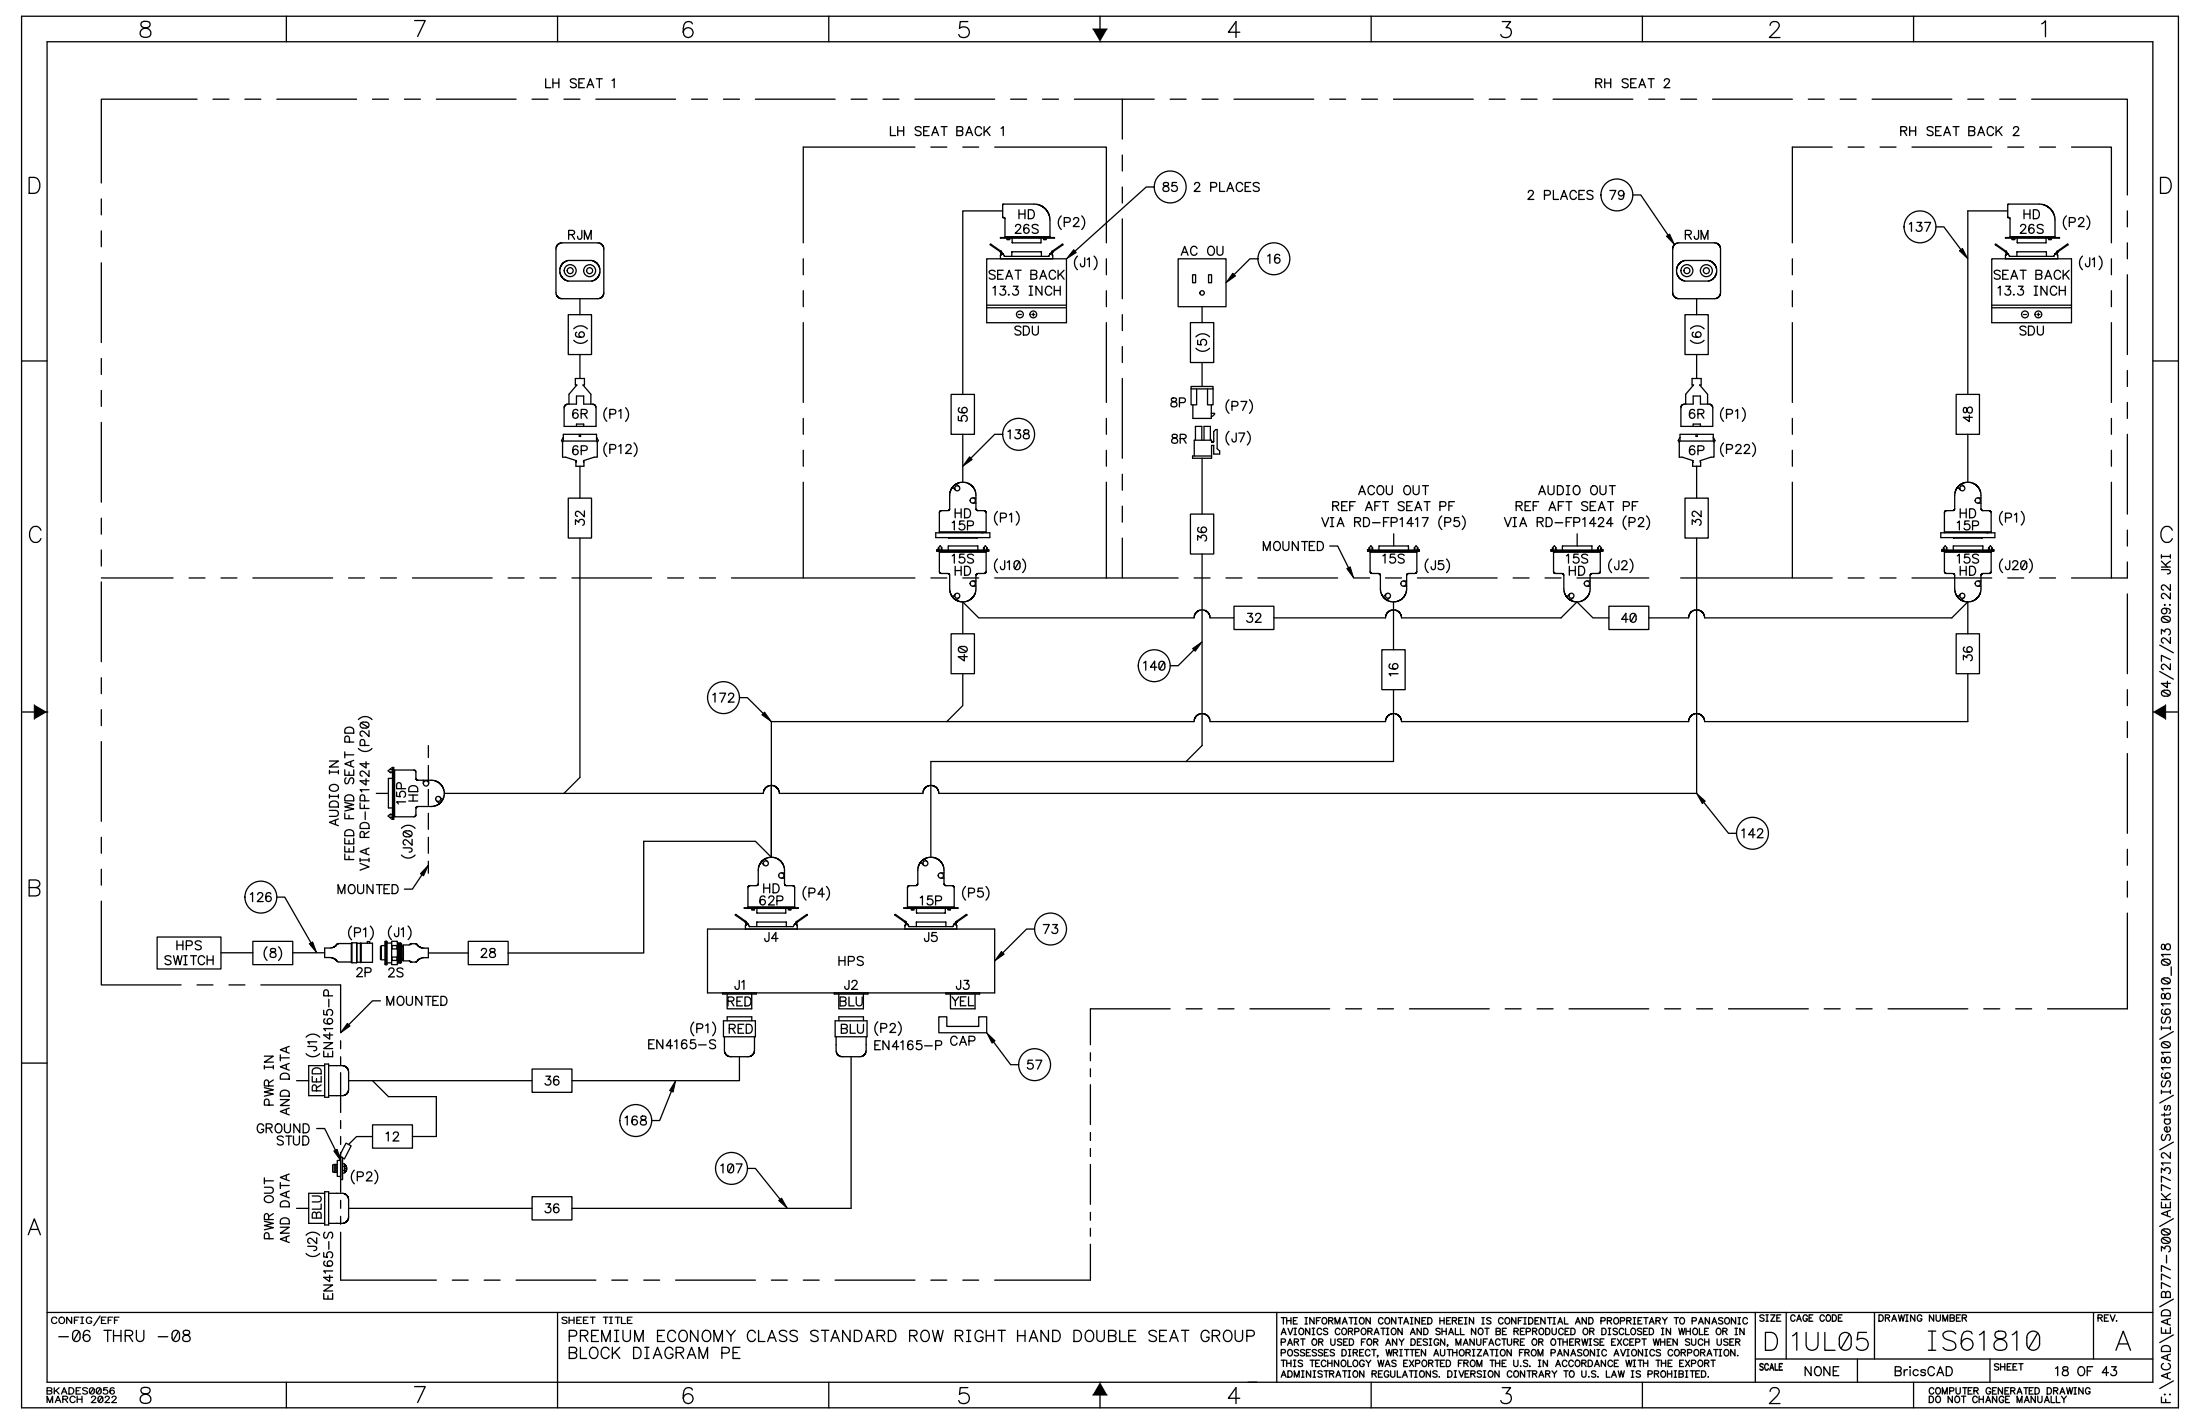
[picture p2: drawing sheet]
<svg xmlns="http://www.w3.org/2000/svg" width="432mm" height="279mm" viewBox="0 0 432 279" stroke-linecap="round" stroke-linejoin="round" font-family="sans-serif">
<g fill="none" stroke="#000" stroke-width=".25">
<path d="M38.7 19.5h-18.8v16.4M41.8 19.5h3.1M48.1 19.5h3.1M54.3 19.5h15.7M73.1 19.5h3.1M79.4 19.5h3.1M85.6 19.5h15.7M104.4 19.5h3.2M110.7 19.5h3.1M116.9 19.5h15.7M135.7 19.5h3.2M142 19.5h3.1"/>
<path d="M148.3 19.5h15.6M167 19.5h3.2M173.3 19.5h3.1M179.6 19.5h15.6M198.4 19.5h3.1M204.6 19.5h3.2M210.9 19.5h15.6M220.3 19.5v7.8M229.7 19.5h3.1M235.9 19.5h3.2M242.2 19.5h15.7M261 19.5h3.1"/>
<path d="M267.3 19.5h3.1M273.5 19.5h15.7M292.3 19.5h3.1M298.6 19.5h3.1M304.8 19.5h15.7M323.6 19.5h3.1M329.9 19.5h3.1M336.1 19.5h15.7M354.9 19.5h3.1M361.2 19.5h3.1M367.4 19.5h15.7M386.2 19.5h3.2"/>
<path d="M392.5 19.5h3.1M398.8 19.5h18.7v18.8M19.9 39v3.2M179.6 28.9h-21.9v18.7M182.7 28.9h3.1M189 28.9h3.1M195.2 28.9h21.9v18.7M220.3 30.4v3.2M220.3 36.7v3.1M359.6 28.9h-7.8v18.7M362.7 28.9h3.2M369 28.9h3.1"/>
<path d="M375.3 28.9h15.6M394.1 28.9h3.1M400.3 28.9h3.1M406.6 28.9h7.8v18.7M19.9 45.3v3.1M19.9 51.6v15.6M157.7 50.8v3.1M157.7 57v3.2M217.1 50.8v3.1M217.1 57v3.2M220.3 42.9v15.7M351.8 50.8v3.1"/>
<path d="M351.8 57v3.2M414.4 50.8v3.1M414.4 57v3.2M417.5 41.4v3.1M417.5 47.6v3.2M417.5 53.9v15.7M19.9 70.3v3.2M19.9 76.6v3.1M157.7 63.3v15.7M217.1 63.3v15.7M220.3 61.7v3.2M220.3 68v3.1"/>
<path d="M220.3 74.3v15.6M351.8 63.3v15.7M414.4 63.3v15.7M417.5 72.7v3.1M417.5 79v3.1M19.9 82.9v15.6M157.7 94.6v18.8h21.9M157.7 82.1v3.1M157.7 88.3v3.2M217.1 82.1v3.1M217.1 88.3v3.2M217.1 94.6v18.8"/>
<path d="M220.3 93v3.2M220.3 99.3v3.1M351.8 94.6v18.8h7.8M351.8 82.1v3.1M351.8 88.3v3.2M414.4 82.1v3.1M414.4 88.3v3.2M414.4 94.6v18.8M417.5 85.2v15.7M19.9 113.4h14.1M19.9 101.7v3.1M19.9 107.9v3.2"/>
<path d="M19.9 114.2v15.6M37.1 113.4h3.1M43.4 113.4h3.1M49.6 113.4h15.7M68.4 113.4h3.1M74.7 113.4h3.1M80.9 113.4h15.7M99.7 113.4h3.2M106 113.4h3.1M112.3 113.4h15.6M131 113.4h3.2M137.3 113.4h3.1"/>
<path d="M143.6 113.4h14.1M182.7 113.4h3.1M189 113.4h3.1M195.2 113.4h36M220.3 105.6v7.8M234.4 113.4h3.1M240.6 113.4h3.2M246.9 113.4h15.7M265.7 113.4h3.1M271.9 113.4h3.2M278.2 113.4h15.7M297 113.4h3.1"/>
<path d="M303.3 113.4h3.1M309.5 113.4h14.1M329.9 113.4h21.9M362.7 113.4h3.2M369 113.4h3.1M375.3 113.4h15.6M394.1 113.4h3.1M400.3 113.4h3.1M417.5 110.3v3.1h-10.9M417.5 104v3.1M417.5 116.5v15.7M19.9 133v3.1"/>
<path d="M19.9 139.2v3.2M417.5 135.3v3.2M19.9 145.5v15.7M84.1 146.3v2.3M84.1 150.2v3.1M84.1 154.9v3.1M84.1 159.6v3.1M417.5 141.6v3.1M417.5 147.8v15.7M19.9 176.8v16.5h15.6M19.9 164.3v3.1M19.9 170.6v3.1"/>
<path d="M84.1 164.3v3.1M84.1 169v2.3M417.5 166.6v3.2M417.5 172.9v3.1M417.5 179.2v18.7h-15.6M38.7 193.3h3.1M44.9 193.3h3.2M51.2 193.3h15.7M214 197.9h15.7M232.8 197.9h3.1M239.1 197.9h3.1M245.3 197.9h15.7"/>
<path d="M264.1 197.9h3.2M270.4 197.9h3.1M276.6 197.9h15.7M295.4 197.9h3.2M301.7 197.9h3.1M308 197.9h15.6M326.7 197.9h3.2M333 197.9h3.1M339.3 197.9h15.6M358 197.9h3.2M364.3 197.9h3.1M370.6 197.9h15.6"/>
<path d="M389.4 197.9h3.1M395.6 197.9h3.2M66.9 251.2h18.7M88.8 251.2h3.1M95 251.2h3.2M101.3 251.2h15.6M120.1 251.2h3.1M126.3 251.2h3.2M132.6 251.2h15.7M151.4 251.2h3.1M157.7 251.2h3.1M163.9 251.2h15.7"/>
<path d="M182.7 251.2h3.1M189 251.2h3.1M195.2 251.2h18.8"/>
</g>
<g fill="none" stroke="#000" stroke-width=".25">
<path d="M194.4 47.9l2 1.4 .8 1h8.6l.7-1 2-1.4 .1 .1-2 1.5-.1 .5 .1 .1v.7h-10.2v-.6l.1-.2-.1-.5zM196.4 46.6h10.6v.1h-10.6zM197.3 46.6v-3.7l-.5-.3v-2.4l.1-.2 6.3 .1 .9 .1 .7 .5 .8 .8 .4 1 .1 4.1M197.3 46.5h8.8M197.7 46.7v.3h.5v-.3M198.6 50.3v-.9h5.7l.1 .9M198.7 46.7v.9h5.6v-.9M204.8 46.7v.3h.5v-.3M391.6 47.9l2.1 1.4 .8 1h8.6l.7-1 2-1.4 .1 .1-2.1 1.5-.1 .5 .2 .1v.7h-10.3v-.6l.2-.2-.1-.5zM393.6 46.6h10.6v.1h-10.6zM394.5 46.6v-3.7l-.4-.3v-2.4l.1-.2 6.3 .1 .7 .1 .8 .4 .9 .9 .4 1v4.1M394.5 46.5h8.8"/>
<path d="M394.9 46.7v.3h.5v-.3M395.9 50.3v-.9h5.7l.1 .9M395.9 46.7l.1 .9h5.5l.1-.9M402.1 46.7v.3h.5v-.3M110.9 79.5l.5-.2h1.7v-1.6h1.5v1.6h1.8l.5 .4 .1 4h-6.3v-3.7zM111.7 79.3v-1.9l1.5-1.9h-.3v-1.2h1.8v1.2h-.3l1.6 1.9v1.9M233.8 75.8h4.3v.5h-4.3zM233.8 76.3v3.1h1.1v-3.1M234.1 79.4v2.7h3.6v-2.7M237 76.3v3.1h1.1v-3.1M330.1 79.5l.5-.2h1.7v-1.6h1.4v1.6h1.9l.5 .4 .1 4h-6.3v-3.8zM330.9 79.3v-1.9l1.5-1.9h-.3v-1.2h1.8v1.2h-.3l1.6 1.9v1.9"/>
<path d="M110.4 86.5h6.8v3.2h-.6l-2 .7v1.1h-1.6l.1-1.1-2.1-.7h-.6zM110.6 85.8l-.4 .6 .2 .4M110.6 86.5v-1.3h6.5v1.3M113.1 83.7v-.5h1.5v.5M113.7 85.2v.4h.3v-.4M117.1 85.8l.3 .6-.2 .4M187 95.6l.5 .6M187.7 94.9l.5 .6M190.9 97.7h.6M190.9 98.7h.6M234.4 89.5v-3.1h3.4v.3l.3 .1 .1-.2v-1.9l.4-.4h.3v3.7l.5 .5v.6h-1.2v-1.7h-.4v2.5h-3.7v-.4h3.7M234.6 86.4v-2.7h1.3v2.7"/>
<path d="M236.3 86.4v-2.7h1.3v2.7M237.7 81.1h.7v.2l-.5 .4h-.2M329.6 86.5h6.8v3.2h-.6l-2 .7v1.1h-1.6v-1.1l-2-.7h-.6zM329.7 85.8l-.3 .6 .2 .4M329.7 86.5v-1.3h6.6v1.3M332.3 83.7v-.5h1.4v.5M332.9 85.2v.4h.2v-.4M336.3 85.8l.3 .6-.2 .4M384.2 95.6l.6 .6M385 94.9l.5 .6M388.2 97.7h.6M388.2 98.7h.6"/>
<path d="M183.7 104.5h10.6v1h-10.6zM183.9 108h10.2M183.9 107.9h10.2M184.4 104.5v-4.1l.3-.2h1.3l.3-.2 .1-3.1 .2-.8 .4-.5 .5-.6 1.3-.4 .7 .1 .7 .2 .6 .5 .4 .6 .3 .9 .1 3.1 .3 .2h1.3l.3 .2v4.1M184.4 108.3h9.1M184.4 104.5h9.1M184.4 104.4h9.1M184.4 108.2v.1M184.9 107.9l-.1-.1v-.2h.1l-.4-.5-.4 .5h.2v.2h-.4v.4h10.2v-.4h-.5v-.2h.2l-.4-.5-.4 .5h.2v.2l-.2 .1M186.1 107.9l.1-.8h5.7v.8M186.1 105.5h.1M187.5 116.5l-.5 .6"/>
<path d="M188.2 117.2l-.5 .6M190.9 115h.6M190.9 114h.6M191.8 105.5h-5.7M193.5 108.2v4l-.2 .3h-1.4l-.3 .2-.1 3.1-.4 1.1-.6 .7-1 .4-1 .1-.9-.4-.7-.6-.4-1-.1-3.4-.4-.2h-1.3l-.3-.2v-4h9.1M268.4 108h10.2M268.4 107.9h10.2M268.9 108.3h9.2M268.9 108.2v.1M269.5 107.9l-.2-.1v-.2h.2l-.4-.5-.4 .5h.1v.2h-.4v.4h10.2v-.4h-.4v-.2h.1l-.4-.5-.4 .5h.2v.2l-.2 .1M270.6 107.9l.1-.8h5.7v.8M272.1 116.5l-.6 .6"/>
<path d="M272.8 117.2l-.6 .6M275.5 115h.6M275.5 114h.6M278.1 108.2v4l-.3 .3h-1.4l-.3 .2v3.1l-.4 1.1-.7 .7-.9 .4-1.1 .1-.9-.4-.7-.7-.4-.8-.1-3.5-.3-.2h-1.3l-.4-.2v-4h9.2M304.4 108h10.2M304.4 107.9h10.2M304.9 108.3h9.2M304.9 108.2v.1M305.5 107.9l-.2-.1v-.2h.2l-.4-.5-.4 .5h.2v.2h-.5v.4h10.2v-.4h-.4v-.2h.2l-.5-.5-.4 .5h.2v.2l-.2 .1M306.7 107.9v-.8h5.7l.1 .8M308.1 116.5l-.6 .6M308.8 117.2l-.5 .6"/>
<path d="M311.5 115h.6M311.5 114h.6M314.1 108.2v4l-.3 .3h-1.3l-.4 .2v3.1l-.4 1.1-.7 .7-.9 .4-1 .1-1-.4-.7-.6-.4-1-.1-3.4-.3-.2h-1.3l-.4-.2v-4h9.2M380.9 104.5h10.6v1h-10.6zM381.1 108h10.2M381.1 107.9h10.2M381.6 104.5l.1-4.1 .3-.2h1.3l.3-.2 .1-3 .2-.9 .8-1 .6-.3 .8-.2 .7 .1 .7 .2 1 1 .3 1 .1 3.1 .3 .2h1.3l.3 .2v4.1M381.6 108.3h9.2M381.6 104.5h9.2M381.6 104.4h9.2M381.6 108.2v.1M382.2 107.9l-.2-.1v-.2h.2l-.4-.5-.4 .5h.2v.2h-.5v.4h10.2v-.4h-.4v-.2h.2l-.4-.5-.4 .5h.2v.2l-.2 .1"/>
<path d="M383.4 107.9v-.8h5.7l.1 .8M383.4 105.5h.1M384.8 116.5l-.6 .6M385.5 117.2l-.5 .6M388.2 115h.6M388.2 114h.6M389.1 105.5h-5.7M390.8 108.2v4l-.3 .3h-1.3l-.3 .2-.1 3.1-.4 1.1-.6 .7-1 .4-1 .1-.9-.4-.8-.7-.4-.8-.1-3.5-.3-.2h-1.3l-.3-.2-.1-4h9.2M77 152.7l-.8 .1v5.7h.8M77 151.6l-.1-.1h-.2v.1l-.5-.4 .5-.4v.2h.2v-.4h.4v10.2h-.4v-.5h-.2v.2l-.5-.4 .5-.4v.2h.2l.1-.2M77 150.6v10.2M77.1 150.6v10.2"/>
<path d="M77.3 151.1h4l.3 .3v1.3l.2 .3 3.1 .1 1.1 .4 .8 .7 .3 .9 .1 1-.4 .9-.6 .7-.9 .5-3.5 .1-.2 .3v1.4l-.2 .2-4 .1v-9.2M77.4 151.1v9.2M83.1 153.1v.6M84.1 153.1v.6M85.7 157.1l.5 .6M86.3 156.4l.6 .5M77.3 160.3h.1M144.3 179.5l2.1 1.3 .7 1h8.6l.7-1 1.9-1.4 .2 .1-2.1 1.5-.1 .5 .2 .2v.6h-10.2v-.7l.2-.1-.1-.5zM146.1 178.1h10.6v.1h-10.6zM146.8 178.1v-4.1l.3-.2h1.3l.3-.2 .1-3 .3-.9 .9-1.1 1.2-.4 .8 .1 .7 .2 .6 .5 .4 .6 .3 .9 .1 3.1 .3 .2h1.2l.4 .2v4.1M146.8 178h9.2M147.6 178.2v.3h.5v-.3"/>
<path d="M148.6 178.2v1h5.6v-1M149.4 169.2l.6 .5M150.1 168.5l.6 .5M153.3 171.3h.7M153.3 172.3h.7M154.7 178.2v.3h.5v-.3M175.7 179.5l2 1.3 .7 1h8.6l.7-1 1.9-1.4 .2 .1-2.1 1.5-.1 .5 .2 .1v.7h-10.2v-.7l.2-.1-.1-.5zM177.4 178.1h10.6v.1h-10.6zM178.1 178.1v-4.1l.3-.2h1.3l.3-.2 .1-3 .3-.9 .8-1 1.3-.5 .8 .1 .6 .2 .6 .4 .5 .7 .3 1 .1 3 .3 .2h1.3l.3 .2v4.1M178.1 178h9.2M178.9 178.2v.3h.5v-.3M179.9 178.2v1h5.6v-1"/>
<path d="M180.7 169.2l.6 .5M181.5 168.5l.5 .5M184.7 171.3h.6M184.7 172.3h.6M186 178.2v.3h.5v-.3M69 185.1h-2.6l-1.1 .8-1.6 .1v1.9h1.5l1.2 .9h2.6M69 188.8l.1 .1M69 185.1v3.7M69.1 185h.9M69.1 185l-.1 .1M69.1 188.9h.9M69.1 185v3.9"/>
<path d="M70 185l.1 .1M70 185v3.9M70.1 185.1h.6M70.1 188.8h.6M70.1 188.8l-.1 .1M70.1 185.1v3.7M70.7 185h.2v3.9h-.2zM70.9 185.1h2.2v3.7h-2.2M72.1 185.1v-.4h.5v.4M74.8 185.7h-.1v2.6h.1M75.6 185.5l-.8 .1v2.7h.8M75.6 184.7v4.6"/>
<path d="M75.6 189.3h.3M75.9 184.7l-.3 .1v4.5M75.9 184.7v4.6M75.9 188.9h1M75.9 185h1M76.9 187.7v.1M76.9 185.5h.1M76.9 187.8h1v.6h-1zM76.9 185.5h1v.7h-1zM76.9 184.7h1l.1 .1v4.5h-1.1zM76.9 188.4v.1M76.9 186.2v.1"/>
<path d="M77.9 188.4l.1 .1M77.9 186.2l.1 .1M78 187.7l-.1 .1M78 185h.1M78 185.5h-.1M78.1 188.9l-.1 .1M78.6 185l.1 3.9h-.6v-3.9h.5v3.9M78.7 188.2h.2v.5h-.2M78.7 185.3h.2v.5h-.2M78.9 188.3h.1M78.9 185.7h.1M79.1 185.7l-.2-.1v2.8l.2-.1"/>
<path d="M79.1 185.7v2.6M79.1 188.3h.1M79.1 185.7h.1M79.2 185.4h1.2l.3-.2h.9l1 .7 1.5 .1v1.9l-1.5 .1-1 .8h-.9l-.3-.3h-1.2zM141.8 194.8h6.6v.2h-6.6zM142.7 195v2.9h4.8v-2.9M148.5 181.8l.1-.9h5.7v.9M163.7 194.8h6.7v.2h-6.7zM164.6 195v2.9h4.9v-2.9M179.9 181.8v-.9h5.7l.1 .9M185.7 194.8h6.6v.2h-6.6zM186.6 195v2.9h4.8v-2.9"/>
<path d="M63.7 208.8h.8v6.5h-.8zM63.7 209.1h-3.1v5.9h3.1M64.5 209.1h3l.7 .5 .2 .7v3.5l-.3 .8-.8 .4h-2.8M142 200.3h6.3v3.1h-6.3zM142.2 203.4v3l.4 .7 .7 .2h3.6l.7-.2 .5-.8v-2.9M142.7 200.3v-.8h4.9v.8M163.9 200.3h6.3v3.1h-6.3zM164.1 203.4v3l.4 .7 .7 .2h3.6l.7-.2 .5-.8v-2.9M164.6 200.3v-.8h4.9v.8M63.7 233.8h.8v6.5h-.8zM63.7 234.1h-3.1v5.9h3.1M64.5 234.1l3.1 .1 .6 .5 .2 .6v3.5l-.3 .8-.8 .4h-2.8"/>
<path d="M66.9 227.1h.3v4.3h-.3zM67 227.1l-.4-.2 1.3-2.6 1 .5-1.3 2.6-.4-.2"/>
<circle cx="187.9" cy="95.8" r=".49"/>
<circle cx="190.9" cy="98.2" r=".52"/>
<circle cx="385.2" cy="95.8" r=".49"/>
<circle cx="388.2" cy="98.2" r=".52"/>
<circle cx="187.9" cy="116.9" r=".49"/>
<circle cx="190.9" cy="114.5" r=".52"/>
<circle cx="272.4" cy="116.9" r=".49"/>
<circle cx="275.5" cy="114.5" r=".52"/>
<circle cx="308.4" cy="116.9" r=".49"/>
<circle cx="311.5" cy="114.5" r=".52"/>
<circle cx="385.2" cy="116.9" r=".49"/>
<circle cx="388.2" cy="114.5" r=".52"/>
<circle cx="83.6" cy="153.7" r=".52"/>
<circle cx="86" cy="156.8" r=".49"/>
<circle cx="150.3" cy="169.4" r=".49"/>
<circle cx="153.3" cy="171.8" r=".52"/>
<circle cx="181.6" cy="169.4" r=".49"/>
<circle cx="184.7" cy="171.8" r=".52"/>
</g>
<g fill="none" stroke="#000" stroke-width=".25">
<path d="M196.8 41.4h-7.8v36M394.1 41.4h-7.9v36M113.8 91.5v6.2M189 85.2v9.4M235.9 89.9v11M333 91.5v6.2M386.2 85.2v9.4M113.8 105.6v46.9l-3.1 3.2M235.9 108.7v37.6l-3.1 3.1M273.5 118.1v9.4M333 105.6v50.1h-148.7l-.1-.6-.3-.5-.5-.3-.6-.2-.6 .1-.5 .3-.4 .5-.2 .7h-28.1l-.1-.6-.3-.5-.6-.4-.5-.1-.6 .1-.6 .4-.3 .4-.2 .7h-62.6M189 132.2v6.3l-3.2 3.1"/>
<path d="M242.2 121.2h-4.7l-.1-.5-.3-.5-.5-.4-.5-.1h-.7l-.5 .4-.4 .5-.1 .6h-42.3l-3.1-3.1v6.3M250 121.2h21.9l.2-.6 .3-.5 1-.4h.6l.5 .3 .5 .6 .1 .6h31.3l3.1-3.1 3.2 3.1h3.1M273.5 135.3v14.1h-90.8v18.8M323.6 121.2h7.8l.1-.5 .3-.5 .4-.3 .7-.2h.5l.6 .3 .4 .6 .2 .6h48.5l3.1-3.1v6.3M386.2 132.2v9.4h-51.6l-.4-1-.4-.4-.7-.2-.6 .1-.5 .3-.4 .5-.2 .7h-56.3l-.1-.6-.3-.5-.6-.4-.5-.1-.6 .1-.5 .3-.4 .6-.2 .6h-34.4l-.1-.6-.3-.5-.5-.3-.5-.2-.7 .1-.5 .3-.4 .5-.1 .7h-83v26.6M151.4 154.1v14.1M151.4 168.2l-3.1-3.1h-22v21.9h-26.6M84.1 187h7.8M68.4 212h36M73.1 212l3.1 3.2h9.4v7.8h-4.7M145.1 207.3v4.7h-32.8M167 207.3v29.8h-54.7"/>
<path d="M65.6 228.5v1.5M65.6 230h.6M65.8 228.6v1.3M66 228.6v1.3M66.2 227.7h.7v3.1h-.7zM66.2 228.5l-.9 .1v1.3l.3 .1M67.2 228.3h.4v.2M67.2 228.9h.4M67.2 229.6h.4M67.6 228.5l.5 .6-.3 .1 .3 .2-.5 .6M67.6 230v.2h-.4M67.6 228.5v1.5"/>
<path d="M68.4 237.1h36M73.1 223h-3.1l-1.6 1.6"/>
</g>
<g fill="none" stroke="#000" stroke-width=".25">
<path d="M111.5 61.7h4.6v7.9h-4.6zM186.7 77.4h4.6v7.8h-4.6zM233.6 63.3h4.6v7.8h-4.6zM330.7 61.7h4.6v7.9h-4.6zM383.9 77.4h4.6v7.8h-4.6zM111.5 97.7h4.6v7.9h-4.6zM330.7 97.7h4.6v7.9h-4.6zM233.6 100.9h4.6v7.8h-4.6zM242.2 118.9h7.8v4.6h-7.8zM315.8 118.9h7.8v4.6h-7.8zM186.7 124.4h4.6v7.8h-4.6zM271.2 127.5h4.6v7.8h-4.6z"/>
<path d="M383.9 124.4h4.6v7.8h-4.6zM49.6 184.7h7.9v4.6h-7.9zM91.9 184.7h7.8v4.6h-7.8zM104.4 209.8h7.9v4.5h-7.9zM73.1 220.7h7.9v4.6h-7.9zM104.4 234.8h7.9v4.6h-7.9z"/>
<circle cx="229.7" cy="36.7" r="3.1"/>
<circle cx="317.3" cy="38.2" r="3.1"/>
<circle cx="250" cy="50.8" r="3.1"/>
<circle cx="376.8" cy="44.5" r="3.1"/>
<circle cx="199.9" cy="85.2" r="3.1"/>
<circle cx="142" cy="136.9" r="3.1"/>
<circle cx="226.5" cy="130.6" r="3.1"/>
<circle cx="51.2" cy="176" r="3.1"/>
<circle cx="344" cy="163.5" r="3.1"/>
<circle cx="206.2" cy="182.3" r="3.1"/>
<circle cx="124.8" cy="219.9" r="3.1"/>
<circle cx="203.1" cy="208.9" r="3.1"/>
<circle cx="143.6" cy="229.3" r="3.1"/>
</g>
<g fill="#000" stroke="#000" stroke-width=".2">
<path d="M210.7 49l.5 .6-1.9 1.2zM242 53.6l.5 .5-1.9 1.4zM327.1 46.3l.6-.4 1 2.1zM384.6 49.2l.6-.5 1 2.1zM190.3 89.6l.5 .6-1.8 1.3zM264.3 111.6l.7-.4 .7 2.2zM150.1 139.7l1.3 1.9-1.9-1.3zM234.1 127.3l1.8-1.4-1.3 1.9zM333 155.7l1.7 1.5-.6 .5zM84.1 169.8l-1 2.1-.6-.5zM60.7 185.2l.7-.4 .8 2.1zM196.6 186.7l.5 .5-1.9 1.4z"/>
<path d="M68.2 200.8l.5 .5-1.8 1.3zM132.6 212l-.5 2.3-.7-.3zM193.7 202.6l1.6 1.6-.6 .5zM65.5 225.8l.7-.3 .7 2.2zM152.8 235.6l.6-.5 1.1 2z"/>
</g>
<g fill="none" stroke="#000" stroke-width=".25">
<path d="M226.5 36.7h-1.5l-14 12.6M320.5 38.3h1.5l5.4 7.8M246.9 50.8h-1.6l-3.1 3.1M380 44.5h1.5l3.4 4.5M196.8 85.2h-1.6l-4.6 4.7M261 107.1h1.6l2.1 4.3M273.5 104.7v2.4M309.6 104.7v2.4M145.1 136.9h1.6l3.1 3.1M234.3 127.5l-3.1 3.1h-1.5M73.9 155.7h2.3M334.4 157.4l4.9 6.1h1.5"/>
<path d="M54.3 176h1.6l5.1 9M82.8 171.6l-1.9 2.9h-1.5M74.7 196.4h-1.6l-4.7 4.7M203.1 182.3h-1.6l-4.7 4.7M58.2 212h2.4M131.8 214.1l-2.3 5.8h-1.6M195 204.4l3.4 4.5h1.5M58.2 237.1h2.4M62.2 221.4h1.5l2.1 4.3M146.7 229.3h1.6l4.8 6"/>
</g>
<g fill="none" stroke="#000" stroke-width=".25">
<path d="M109.5 48l.7-.4h7.2l.5 .2 .4 .3 .2 .6v8.8l-.4 .8-.7 .3h-7.1l-.6-.1-.3-.3-.3-.7v-8.8zM110.4 51.7l1.1-.6h4.7l.8 .4 .5 .6 .3 .8-.1 .8-.7 1-.8 .4h-4.8l-1-.6-.5-.8v-1.1zM113.8 58.6v3.1M193.7 50.8h15.6v12.5h-15.6zM193.7 59.9h15.6M231.2 50.8h9.4v9.4h-9.4zM234.1 53.9h.6v1.6h-.6zM237.2 53.9h.6v1.6h-.6zM328.6 48l.8-.4h7.2l.8 .4 .3 .7v8.8l-.5 .8-.7 .3h-7.1l-.5-.1-.3-.3-.3-.7v-8.8zM329.6 51.7l1.1-.6h4.8l.7 .4 .5 .6 .2 .8v.8l-.7 1-.9 .4h-4.7l-.8-.4-.7-1v-1.1zM333 58.6v3.1M390.9 50.8h15.7v12.5h-15.7z"/>
<path d="M390.9 59.9h15.7M113.8 69.6v4.7M193.7 60.4h15.6M235.9 60.2v3.1M235.9 71.1v4.7M333 69.6v4.7M390.9 60.4h15.7M30.8 183.9h12.6v6.2h-12.6zM43.4 186.9h6.2M57.5 186.9h6.2M138.9 182.3h56.3v12.5h-56.3zM184.3 199.5h1.5v1.9h6.3v-1.9h1.6v3.1h-9.4z"/>
<circle cx="111.9" cy="53.1" r=".59"/>
<circle cx="111.9" cy="53.1" r="1.17"/>
<circle cx="115.7" cy="53.1" r=".59"/>
<circle cx="115.7" cy="53.1" r="1.17"/>
<circle cx="235.9" cy="57.5" r=".44"/>
<circle cx="331.1" cy="53.1" r=".59"/>
<circle cx="331.1" cy="53.1" r="1.17"/>
<circle cx="334.9" cy="53.1" r=".59"/>
<circle cx="334.9" cy="53.1" r="1.17"/>
<circle cx="200.2" cy="61.7" r=".67"/>
<circle cx="202.8" cy="61.7" r=".67"/>
<circle cx="397.4" cy="61.7" r=".67"/>
<circle cx="400.1" cy="61.7" r=".67"/>
</g>
<g fill="none" stroke="#000" stroke-width=".25">
<path d="M66.9 193.3v9.3M214 197.9v7.1M66.9 204.2v1.6M66.9 207.3v1.6M66.9 210.5v7.8M66.9 219.9v1.5M214 206.6v1.5M214 209.7v1.6M214 212.8v7.8M66.9 223v1.6M66.9 226.1v7.9M66.9 235.5v1.6"/>
<path d="M66.9 238.7v1.5M214 222.2v1.6M214 225.3v1.6M214 228.5v7.8M214 237.9v1.5M66.9 241.8v9.4M214 241v1.6M214 244.1v7.1"/>
</g>
<g fill="none" stroke="#000" stroke-width=".25">
<path d="M4.2 3.2h423.4v273h-423.4zM9.2 8.2h413.4v263h-413.4zM56.2 3.2v5M109.4 3.2v5M162.7 3.2v5M215.9 3.2v2.5M269.1 3.2v5M322.4 3.2v5M375.6 3.2v5M4.2 70.8h5M422.6 70.8h5M4.2 139.7h5"/>
<path d="M425.1 139.7h2.5zM4.2 208.6h5M9.2 257.5h413.4M109.4 257.5v18.7M250.6 257.5v13.7M344.5 257.5v13.7M350.6 257.5v9.1M367.9 257.5v9.1M410.9 257.5v9.1M56.2 271.2v5M162.7 271.2v5M215.9 273.7v2.5"/>
<path d="M269.1 271.2v5M322.4 271.2v5M344.6 266.6h78M364.6 266.6v4.6M375.6 271.2v5M390.6 266.6v4.6"/>
</g>
<path d="M214.5 5.7h2.8M215.9 8.2h.1M6.7 138.3v2.8M9.2 139.7h.1M422.6 139.7h.1M425.1 138.3v2.8M214.5 273.7h2.8M215.9 271.2h.1" fill="none" stroke="#000" stroke-width=".2"/>
<path d="M214.5 5.7h2.8l-1.4 2.5zM6.7 138.3l2.5 1.4-2.5 1.4zM422.6 139.7l2.5-1.4v2.8zM215.9 271.2l1.4 2.5h-2.8z" fill="#000"/>
<path d="M78.1 188.9h.5M78.1 185h.5" fill="none" stroke="#000" stroke-width=".2"/>
<path d="M78.1 185h.5v3.9h-.5z" fill="#000"/>
<g font-size="5">
<text x="378.5" y="264.9">IS61810</text>
<text x="415.3" y="264.9">A</text>
</g>
<g font-size="4.7">
<text x="346.5" y="264.9">D</text>
<text x="351.8" y="264.9">1UL05</text>
</g>
<g font-size="4.2">
<text x="27.5" y="7.3">8</text>
<text x="81.4" y="7.2">7</text>
<text x="134.1" y="7.4">6</text>
<text x="188.2" y="7.4">5</text>
<text x="241.1" y="7.4">4</text>
<text x="294.5" y="7.4">3</text>
<text x="347.3" y="7.4">2</text>
<text x="400.7" y="7.2">1</text>
<text x="5.7" y="37.9">D</text>
<text x="424" y="37.9">D</text>
<text x="5.8" y="106.4">C</text>
<text x="424.1" y="106.4">C</text>
<text x="5.7" y="175.8">B</text>
<text x="5.5" y="242.3">A</text>
<text x="27.5" y="275.3">8</text>
<text x="81.4" y="275.2">7</text>
<text x="134.1" y="275.4">6</text>
<text x="188.2" y="275.4">5</text>
<text x="241.1" y="275.4">4</text>
<text x="294.5" y="275.4">3</text>
<text x="347.3" y="275.4">2</text>
</g>
<g font-size="2.9">
<text x="11.5" y="263.2">-06 THRU -08</text>
<text x="111.7" y="263.2">PREMIUM ECONOMY CLASS STANDARD ROW RIGHT HAND DOUBLE SEAT GROUP</text>
<text x="111.7" y="266.5">BLOCK DIAGRAM PE</text>
</g>
<g font-size="2.3">
<text x="107.1" y="17.2">LH SEAT 1</text>
<text x="313.2" y="17.2">RH SEAT 2</text>
<text x="174.8" y="26.6">LH SEAT BACK 1</text>
<text x="373.1" y="26.6">RH SEAT BACK 2</text>
<text x="228.3" y="37.6">85</text>
<text x="234.4" y="37.6">2 PLACES</text>
<text x="299.9" y="39.1">2 PLACES</text>
<text x="316" y="39.1">79</text>
<text x="111.6" y="47">RJM</text>
<text x="199.2" y="45.8">26S</text>
<text x="200" y="42.9">HD</text>
<text x="207.7" y="44.4">(P2)</text>
<text x="330.8" y="47">RJM</text>
<text x="374.8" y="45.4">137</text>
<text x="396.5" y="45.8">26S</text>
<text x="397.3" y="42.9">HD</text>
<text x="405" y="44.4">(P2)</text>
<text x="210.9" y="52.3">(J1)</text>
<text x="231.8" y="50.1">AC OU</text>
<text x="248.8" y="51.7">16</text>
<text x="408.2" y="52.3">(J1)</text>
<text x="194.1" y="54.8">SEAT BACK</text>
<text x="194.9" y="57.9">13.3 INCH</text>
<text x="391.4" y="54.8">SEAT BACK</text>
<text x="392.2" y="57.9">13.3 INCH</text>
<text x="199.2" y="65.7">SDU</text>
<text x="396.5" y="65.7">SDU</text>
<text x="114.7" y="67.4" transform="rotate(-90 114.7 67.4)">(6)</text>
<text x="236.8" y="68.9" transform="rotate(-90 236.8 68.9)">(5)</text>
<text x="333.9" y="67.4" transform="rotate(-90 333.9 67.4)">(6)</text>
<text x="112.4" y="82.1">6R</text>
<text x="118.5" y="82.1">(P1)</text>
<text x="189.8" y="82.7" transform="rotate(-90 189.8 82.7)">56</text>
<text x="229.8" y="79.8">8P</text>
<text x="240.6" y="80.5">(P7)</text>
<text x="331.6" y="82.1">6R</text>
<text x="337.7" y="82.1">(P1)</text>
<text x="387.1" y="82.7" transform="rotate(-90 387.1 82.7)">48</text>
<text x="112.4" y="89.2">6P</text>
<text x="118.5" y="89">(P12)</text>
<text x="197.8" y="86.1">138</text>
<text x="230" y="87">8R</text>
<text x="240.6" y="86.7">(J7)</text>
<text x="331.6" y="89.2">6P</text>
<text x="337.7" y="89">(P22)</text>
<text x="187.5" y="101.6">HD</text>
<text x="261.6" y="100.2">REF AFT SEAT PF</text>
<text x="266.7" y="97.1">ACOU OUT</text>
<text x="297.6" y="100.2">REF AFT SEAT PF</text>
<text x="302" y="97.1">AUDIO OUT</text>
<text x="384.7" y="101.6">HD</text>
<text x="114.7" y="103.1" transform="rotate(-90 114.7 103.1)">32</text>
<text x="186.9" y="104">15P</text>
<text x="195.2" y="102.4">(P1)</text>
<text x="236.8" y="106.2" transform="rotate(-90 236.8 106.2)">36</text>
<text x="259.4" y="103.3">VIA RD-FP1417 (P5)</text>
<text x="295.3" y="103.3">VIA RD-FP1424 (P2)</text>
<text x="333.9" y="103.1" transform="rotate(-90 333.9 103.1)">32</text>
<text x="384.2" y="104">15P</text>
<text x="392.5" y="102.4">(P1)</text>
<text x="186.9" y="110.5">15S</text>
<text x="187.5" y="112.9">HD</text>
<text x="195.2" y="111.8">(J10)</text>
<text x="248" y="108">MOUNTED</text>
<text x="271.4" y="110.5">15S</text>
<text x="279.7" y="111.8">(J5)</text>
<text x="307.4" y="110.5">15S</text>
<text x="308" y="112.9">HD</text>
<text x="315.7" y="111.8">(J2)</text>
<text x="384.2" y="110.5">15S</text>
<text x="384.7" y="112.9">HD</text>
<text x="392.5" y="111.8">(J20)</text>
<text x="244.7" y="122.1">32</text>
<text x="318.3" y="122.1">40</text>
<text x="426" y="122.1" transform="rotate(-90 426 122.1)">09:22 JKI</text>
<text x="189.8" y="129.7" transform="rotate(-90 189.8 129.7)">40</text>
<text x="224.5" y="131.5">140</text>
<text x="387.1" y="129.6" transform="rotate(-90 387.1 129.6)">36</text>
<text x="139.9" y="137.8">172</text>
<text x="274.4" y="132.6" transform="rotate(-90 274.4 132.6)">16</text>
<text x="426" y="136.6" transform="rotate(-90 426 136.6)">04/27/23</text>
<text x="79.6" y="157.7" transform="rotate(-90 79.6 157.7)">15P</text>
<text x="82" y="157.2" transform="rotate(-90 82 157.2)">HD</text>
<text x="66.4" y="162" transform="rotate(-90 66.4 162)">AUDIO IN</text>
<text x="341.9" y="164.4">142</text>
<text x="69.4" y="168.7" transform="rotate(-90 69.4 168.7)">FEED FWD SEAT PD</text>
<text x="72.4" y="170.7" transform="rotate(-90 72.4 170.7)">VIA RD-FP1424 (P20)</text>
<text x="80.9" y="168.4" transform="rotate(-90 80.9 168.4)">(J20)</text>
<text x="49.2" y="176.9">126</text>
<text x="66.4" y="175.3">MOUNTED</text>
<text x="149.1" y="177.6">62P</text>
<text x="149.9" y="175.2">HD</text>
<text x="157.6" y="176">(P4)</text>
<text x="180.6" y="177.6">15P</text>
<text x="188.9" y="176">(P5)</text>
<text x="68.4" y="183.8">(P1)</text>
<text x="76.3" y="183.8">(J1)</text>
<text x="150.1" y="184.7">J4</text>
<text x="181.5" y="184.7">J5</text>
<text x="204.8" y="183.2">73</text>
<text x="32.4" y="189.3">SWITCH</text>
<text x="34.7" y="186.4">HPS</text>
<text x="51.8" y="187.9">(8)</text>
<text x="70" y="191.6">2P</text>
<text x="76.3" y="191.7">2S</text>
<text x="94.4" y="187.9">28</text>
<text x="164.7" y="189.4">HPS</text>
<text x="75.9" y="197.2">MOUNTED</text>
<text x="142.9" y="197.4">RED</text>
<text x="144.3" y="194.1">J1</text>
<text x="164.9" y="197.4">BLU</text>
<text x="165.8" y="194.1">J2</text>
<text x="186.8" y="197.3">YEL</text>
<text x="187.7" y="194.1">J3</text>
<text x="135.6" y="202.6">(P1)</text>
<text x="143.1" y="202.7">RED</text>
<text x="165.1" y="202.7">BLU</text>
<text x="171.7" y="202.6">(P2)</text>
<text x="62.2" y="207.3" transform="rotate(-90 62.2 207.3)">(J1)</text>
<text x="65.3" y="207.3" transform="rotate(-90 65.3 207.3)">EN4165-P</text>
<text x="127.3" y="205.8">EN4165-S</text>
<text x="171.7" y="206">EN4165-P</text>
<text x="186.6" y="205.1">CAP</text>
<text x="201.6" y="209.8">57</text>
<text x="63" y="214" transform="rotate(-90 63 214)">RED</text>
<text x="107" y="212.9">36</text>
<text x="53.6" y="216.8" transform="rotate(-90 53.6 216.8)">PWR IN</text>
<text x="56.8" y="218.8" transform="rotate(-90 56.8 218.8)">AND DATA</text>
<text x="122.7" y="220.7">168</text>
<text x="50.5" y="222.3">GROUND</text>
<text x="54.4" y="224.7">STUD</text>
<text x="75.8" y="223.9">12</text>
<text x="69" y="231.7">(P2)</text>
<text x="141.5" y="230.1">107</text>
<text x="63" y="239" transform="rotate(-90 63 239)">BLU</text>
<text x="107" y="238">36</text>
<text x="53.6" y="243" transform="rotate(-90 53.6 243)">PWR OUT</text>
<text x="56.8" y="243.8" transform="rotate(-90 56.8 243.8)">AND DATA</text>
<text x="62.2" y="246.5" transform="rotate(-90 62.2 246.5)">(J2)</text>
<text x="65.3" y="254.9" transform="rotate(-90 65.3 254.9)">EN4165-S</text>
<text x="354.3" y="269.9">NONE</text>
<text x="372" y="269.9">BricsCAD</text>
<text x="403.4" y="269.9">18 OF 43</text>
<text x="426" y="275.2" transform="rotate(-90 426 275.2)">F:\ACAD\EAD\B777-300\AEK77312\Seats\IS61810\IS61810_018</text>
</g>
<g font-size="1.7">
<text x="10.1" y="259.7">CONFIG/EFF</text>
<text x="110.3" y="259.7">SHEET TITLE</text>
<text x="251.5" y="259.8">THE INFORMATION CONTAINED HEREIN IS CONFIDENTIAL AND PROPRIETARY TO PANASONIC</text>
<text x="251.5" y="261.9">AVIONICS CORPORATION AND SHALL NOT BE REPRODUCED OR DISCLOSED IN WHOLE OR IN</text>
<text x="251.5" y="264">PART OR USED FOR ANY DESIGN, MANUFACTURE OR OTHERWISE EXCEPT WHEN SUCH USER</text>
<text x="345.4" y="259.2">SIZE</text>
<text x="351.5" y="259.2">CAGE CODE</text>
<text x="368.8" y="259.2">DRAWING NUMBER</text>
<text x="411.8" y="259.2">REV.</text>
<text x="251.5" y="266">POSSESSES DIRECT, WRITTEN AUTHORIZATION FROM PANASONIC AVIONICS CORPORATION.</text>
<text x="251.5" y="268.1">THIS TECHNOLOGY WAS EXPORTED FROM THE U.S. IN ACCORDANCE WITH THE EXPORT</text>
<text x="345.4" y="268.8">SCALE</text>
<text x="391.5" y="268.8">SHEET</text>
<text x="9.2" y="275.2">MARCH 2022</text>
<text x="9.2" y="273.5">BKADES0056</text>
<text x="251.5" y="270.2">ADMINISTRATION REGULATIONS. DIVERSION CONTRARY TO U.S. LAW IS PROHIBITED.</text>
<text x="378.7" y="273.5">COMPUTER GENERATED DRAWING</text>
<text x="378.7" y="275.2">DO NOT CHANGE MANUALLY</text>
</g>
<g font-size=".9">
<text x="199.9" y="62">-</text>
<text x="202.5" y="62">+</text>
<text x="397.1" y="62">-</text>
<text x="399.8" y="62">+</text>
</g>
</svg>
